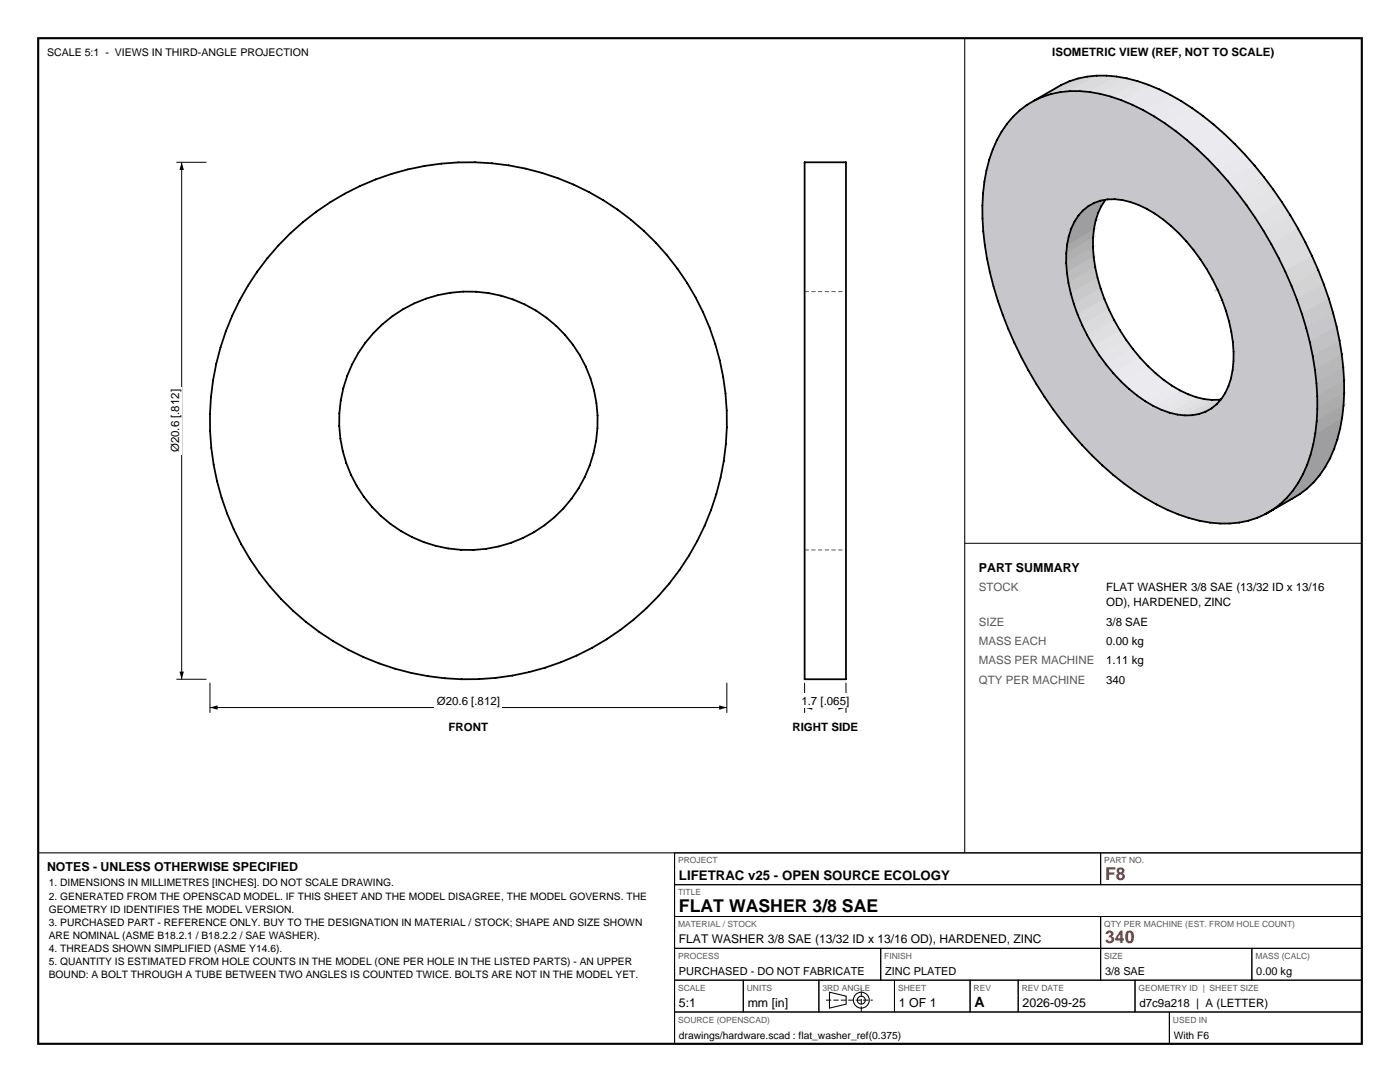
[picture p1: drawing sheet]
<svg xmlns="http://www.w3.org/2000/svg" width="279mm" height="216mm" viewBox="0 0 279 216" stroke-linecap="round" stroke-linejoin="round" font-family="sans-serif">
<path d="M7.6 7.6h264.2v200.7h-264.2z" fill="none" stroke="#000" stroke-width=".42"/>
<g fill="none" stroke="#000" stroke-width=".21">
<path d="M192.5 7.6v162.6M7.6 170.2h264.2M134.6 170.2v38.1M165.5 198l3.4 .8v1.6l-3.4 .8z"/>
<circle cx="171.9" cy="199.6" r="1.59"/>
<circle cx="171.9" cy="199.6" r=".79"/>
</g>
<g fill="none" stroke="#000" stroke-width=".2">
<path d="M41.9 136.2v6M145.1 136.2v6M41.9 141.2h103.2M134.6 170.2h85.1v6.3h-85.1zM134.6 176.5h137.2v6.4h-137.2zM219.7 170.2h52.1v6.3h-52.1zM134.6 182.9h85.1v6.3h-85.1zM134.6 189.2h41.2v6.4h-41.2zM134.6 195.6h13.7v6.3h-13.7zM148.3 195.6h15.1v6.3h-15.1zM163.4 195.6h15.1v6.3h-15.1zM175.8 189.2h43.9v6.4h-43.9z"/>
<path d="M178.5 195.6h15.1v6.3h-15.1zM193.6 195.6h9.6v6.3h-9.6zM203.2 195.6h23.3v6.3h-23.3zM219.7 182.9h52.1v6.3h-52.1zM219.7 189.2h30.1v6.4h-30.1zM226.5 195.6h45.3v6.3h-45.3zM249.8 189.2h22v6.4h-22zM134.6 201.9h98.8v6.4h-98.8zM233.4 201.9h38.4v6.4h-38.4z"/>
</g>
<path d="M164.8 199.6h9.4M171.9 201.9v-4.6" fill="none" stroke="#000" stroke-width=".2" stroke-dasharray="1.1 .4" stroke-linecap="butt"/>
<g fill="none" stroke="#000" stroke-width=".35">
<path d="M160.6 32.4h8.2v103.1h-8.2z"/>
<circle cx="93.5" cy="84" r="25.8"/>
<circle cx="93.5" cy="84" r="51.6"/>
</g>
<path d="M160.6 58.2h8.2M160.6 109.7h8.2" fill="none" stroke="#595959" stroke-width=".2" stroke-dasharray=".8 .5" stroke-linecap="butt"/>
<path d="M41.9 141.2l1.5-.5v.9zM143.5 140.7l1.6 .5-1.6 .4z" fill="#000"/>
<path d="M86.7 138.4h13.5v2.8h-13.5z" fill-rule="evenodd" fill="#fff"/>
<path d="M35.2 32.4h6M36.3 32.4v103.1M35.2 135.5h6" fill="none" stroke="#000" stroke-width=".2"/>
<path d="M36.3 32.4l.4 1.5h-.9zM35.8 134h.9l-.4 1.5z" fill="#000"/>
<path d="M33.4 77.2h2.9v13.5h-2.9z" fill-rule="evenodd" fill="#fff"/>
<path d="M160.6 136.2v6M168.8 136.2v6M160.6 141.2h8.2" fill="none" stroke="#000" stroke-width=".2"/>
<path d="M160.6 141.2l1.5-.5v.9zM167.3 140.7l1.5 .5-1.5 .4z" fill="#000"/>
<path d="M159.5 138.4h10.4v2.8h-10.4z" fill-rule="evenodd" fill="#fff"/>
<g fill="#c7c7cb" stroke="#c7c7cb" stroke-width=".2">
<path d="M205.2 73.9l11.8-7-10.2 9.7z"/>
<path d="M203.8 71.2l13.2-4.3-11.8 7z"/>
<path d="M206.8 76.6l10.2-9.7-8.5 12.3z"/>
<path d="M217 66.9l-6.8 14.8-1.7-2.5z"/>
<path d="M202.4 68.4l13.6-3.5-12.2 6.3z"/>
<path d="M201.2 65.6l14.8-.7-13.6 3.5z"/>
<path d="M217 66.9l-5 17.3-1.8-2.5z"/>
<path d="M217 66.9l-3.1 19.6-1.9-2.3z"/>
<path d="M200.1 62.8h15l-13.9 2.8z"/>
<path d="M217 66.9l-1.1 21.9-2-2.3z"/>
<path d="M199.1 60l15.2 .6-14.2 2.2z"/>
<path d="M217 66.9l.9 24-2-2.1z"/>
<path d="M198.3 57.2l16 3.4-15.2-.6z"/>
<path d="M217 66.9l3 26-2.1-2z"/>
<path d="M197.6 54.4l16.1 4.1-15.4-1.3z"/>
<path d="M217 66.9l5.1 27.8-2.1-1.8z"/>
<path d="M197 51.6l16.2 4.9-15.6-2.1z"/>
<path d="M217 66.9l7.3 29.5-2.2-1.7z"/>
<path d="M196.5 48.9l16.7 7.6-16.2-4.9z"/>
<path d="M217 66.9l9.4 31.1-2.1-1.6z"/>
<path d="M196.2 46.2l16.7 8.2-16.4-5.5z"/>
<path d="M217 66.9l11.6 32.5-2.2-1.4z"/>
<path d="M203.8 71.2l12.2-6.3 1 2z"/>
<path d="M201.2 65.6l13.9-2.8 .9 2.1z"/>
<path d="M200.1 62.8l14.2-2.2 .8 2.2z"/>
<path d="M217 66.9l13.8 33.8-2.2-1.3z"/>
<path d="M196.1 43.6l16.7 8.8-16.6-6.2z"/>
<path d="M198.3 57.2l15.4 1.3 .6 2.1z"/>
<path d="M196.1 41l16.7 11.4-16.7-8.8z"/>
<path d="M197.6 54.4l15.6 2.1 .5 2z"/>
<path d="M217 66.9l1.1 2.1 12.7 31.7z"/>
<path d="M218.1 69l1.3 1.9 11.4 29.8z"/>
<path d="M196.2 38.6l16.6 12-16.7-9.6z"/>
<path d="M219.4 70.9l1.4 1.8 10 28z"/>
<path d="M230.1 81l2.9 20.7-2.2-1z"/>
<path d="M196.5 48.9l16.4 5.5 .3 2.1z"/>
<path d="M220.8 72.7l1.4 1.8 8.6 26.2z"/>
<path d="M222.2 74.5l1.5 1.6 7.1 24.6z"/>
<path d="M223.7 76.1l1.6 1.5 5.5 23.1z"/>
<path d="M196.2 46.2l16.6 6.2 .1 2z"/>
<path d="M196.5 36.2l16.5 12.6-16.8-10.2z"/>
<path d="M225.3 77.6l1.6 1.3 3.9 21.8z"/>
<path d="M231.8 81.8l3.4 20.8-2.2-.9z"/>
<path d="M226.9 78.9l1.6 1.1 2.3 20.7z"/>
<path d="M196.9 34l16.1 14.8-16.5-12.6z"/>
<path d="M228.5 80l1.6 1 .7 19.7z"/>
<path d="M196.1 41l16.7 9.6v1.8z"/>
<path d="M233.4 82.3l3.9 21.1-2.1-.8z"/>
<path d="M230.1 81l1.7 .8 1.2 19.9z"/>
<path d="M196.2 38.6l16.8 10.2-.2 1.8z"/>
<path d="M197.4 31.9l15.9 15.2-16.4-13.1z"/>
<path d="M233.4 82.3l6 21.6-2.1-.5z"/>
<path d="M231.8 81.8l1.6 .5 1.8 20.3z"/>
<path d="M198.1 29.9l15.7 15.7-16.4-13.7z"/>
<path d="M235 82.7l6.5 21.6-2.1-.4z"/>
<path d="M196.9 34l16.4 13.1-.3 1.7z"/>
<path d="M198.9 28l14.9 17.6-15.7-15.7z"/>
<path d="M233.4 82.3l1.6 .4 4.4 21.2z"/>
<path d="M197.4 31.9l16.4 13.7-.5 1.5z"/>
<path d="M236.5 82.9l7 21.6-2-.2z"/>
<path d="M199.9 26.3l14.5 17.9-15.5-16.2z"/>
<path d="M236.5 82.9l8.9 21.6h-1.9z"/>
<path d="M235 82.7l1.5 .2 5 21.4z"/>
<path d="M198.9 28l15.5 16.2-.6 1.4z"/>
<path d="M201 24.7l14.2 18.3-15.3-16.7z"/>
<path d="M237.9 82.9l9.4 21.4-1.9 .2z"/>
<path d="M236.5 82.9h1.4l7.5 21.6z"/>
<path d="M199.9 26.3l15.3 16.7-.8 1.2z"/>
<path d="M202.2 23.3l13 19.7-14.2-18.3z"/>
<path d="M239.3 82.6l9.8 21.3-1.8 .4z"/>
<path d="M237.9 82.9l1.4-.3 8 21.7z"/>
<path d="M202.2 23.3l13.9 18.7-.9 1z"/>
<path d="M202.2 23.3l1.3-1.3 12.6 20z"/>
<path d="M239.3 82.6l11.6 20.7-1.8 .6z"/>
<path d="M239.3 82.6l1.3-.4 10.3 21.1z"/>
<path d="M203.5 22l13.7 19.1-1.1 .9z"/>
<path d="M203.5 22l1.4-1.1 12.3 20.2z"/>
<path d="M240.6 82.2l11.9 20.4-1.6 .7z"/>
<path d="M240.6 82.2l1.2-.7 10.7 21.1z"/>
<path d="M204.9 20.9l1.6-.9 10.7 21.1z"/>
<path d="M241.8 81.5l12.2 20.2-1.5 .9z"/>
<path d="M206.5 20l11.9 20.5-1.2 .6z"/>
<path d="M206.5 20l1.6-.7 10.3 21.2z"/>
<path d="M241.8 81.5l13.7 19.1-1.5 1.1z"/>
<path d="M241.8 81.5l1-.8 12.7 19.9z"/>
<path d="M208.1 19.3l11.5 20.7-1.2 .5z"/>
<path d="M208.1 19.3l1.7-.6 9.8 21.3z"/>
<path d="M242.8 80.7l14 18.7-1.3 1.2z"/>
<path d="M243.7 79.6l13.1 19.8-14-18.7z"/>
<path d="M211.6 18.4l9.4 21.4-1.4 .2z"/>
<path d="M209.8 18.7l1.8-.3 8 21.6z"/>
<path d="M243.7 79.6l14.3 18.3-1.2 1.5z"/>
<path d="M244.5 78.4l14.6 18-15.4-16.8z"/>
<path d="M213.5 18.2l9 21.6h-1.5z"/>
<path d="M211.6 18.4l1.9-.2 7.5 21.6z"/>
<path d="M243.7 79.6l15.4 16.8-1.1 1.5z"/>
<path d="M245.2 77.1l14.8 17.5-15.5-16.2z"/>
<path d="M217.5 18.4l6.5 21.5-1.5-.1z"/>
<path d="M213.5 18.2h2l7 21.6z"/>
<path d="M244.5 78.4l15.5 16.2-.9 1.8z"/>
<path d="M215.5 18.2l2 .2 5 21.4z"/>
<path d="M245.7 75.5l15.8 15.3-16.3-13.7z"/>
<path d="M219.6 18.7l6 21.6-1.6-.4z"/>
<path d="M245.2 77.1l15.7 15.7-.9 1.8z"/>
<path d="M246 73.9l16.1 14.8-16.4-13.2z"/>
<path d="M217.5 18.4l2.1 .3 4.4 21.2z"/>
<path d="M245.2 77.1l16.3 13.7-.6 2z"/>
<path d="M223.8 20l3.4 20.9-1.6-.6z"/>
<path d="M219.6 18.7l2.1 .6 3.9 21z"/>
<path d="M245.7 75.5l16.4 13.2-.6 2.1z"/>
<path d="M246.2 72.1l16.6 12-16.8-10.2z"/>
<path d="M226 20.9l2.8 20.8-1.6-.8z"/>
<path d="M226 20.9l4.5 21.7-1.7-.9z"/>
<path d="M221.7 19.3l2.1 .7 1.8 20.3z"/>
<path d="M246.2 70.2l16.7 11.4-16.7-9.5z"/>
<path d="M226 20.9l6.1 22.9-1.6-1.2z"/>
<path d="M246 73.9l16.5 12.5-.4 2.3z"/>
<path d="M226 20.9l7.7 24.2-1.6-1.3z"/>
<path d="M223.8 20l2.2 .9 1.2 20z"/>
<path d="M226 20.9l9.3 25.6-1.6-1.4z"/>
<path d="M246 73.9l16.8 10.2-.3 2.3z"/>
<path d="M246 68.2l16.7 8.3-16.5-6.3z"/>
<path d="M226 20.9l10.8 27.3-1.5-1.7z"/>
<path d="M226 20.9l12.2 29-1.4-1.7z"/>
<path d="M226 20.9l13.6 30.8-1.4-1.8z"/>
<path d="M226 20.9l17 36.9z"/>
<path d="M226 20.9l14.8 32.8-1.2-2z"/>
<path d="M226 20.9l16 34.8-1.2-2z"/>
<path d="M245.7 66.2l16.7 7.6-16.4-5.6z"/>
<path d="M246.2 72.1l16.7 9.5-.1 2.5z"/>
<path d="M245.3 64.1l16.1 4.2-15.7-2.1z"/>
<path d="M246.2 70.2l16.7 8.9v2.5z"/>
<path d="M226 20.9l2.2 1.1 14.8 35.8z"/>
<path d="M244.7 62l16 3.5-15.4-1.4z"/>
<path d="M246.2 70.2l16.5 6.3 .2 2.6z"/>
<path d="M228.2 22l2.1 1.2 12.7 34.6z"/>
<path d="M243.9 59.9l15-.1-14.2 2.2z"/>
<path d="M243 57.8l14.7-.8-13.8 2.9z"/>
<path d="M230.3 23.2l2.2 1.4 10.5 33.2z"/>
<path d="M246 68.2l16.4 5.6 .3 2.7z"/>
<path d="M232.5 24.6l2.2 1.6 8.3 31.6z"/>
<path d="M245.7 66.2l16.3 4.9 .4 2.7z"/>
<path d="M234.7 26.2l2.1 1.7 6.2 29.9z"/>
<path d="M245.7 66.2l15.7 2.1 .6 2.8z"/>
<path d="M236.8 27.9l2.2 1.9 4 28z"/>
<path d="M245.3 64.1l15.4 1.4 .7 2.8z"/>
<path d="M239 29.8l2 2 2 26z"/>
<path d="M244.7 62l15.1 .7 .9 2.8z"/>
<path d="M241 31.8l2.1 2.1-.1 23.9z"/>
<path d="M244.7 62l14.2-2.2 .9 2.9z"/>
<path d="M243.1 33.9l1.9 2.2-2 21.7z"/>
<path d="M243.9 59.9l13.8-2.9 1.2 2.8z"/>
<path d="M245 36.1l1.9 2.4-3.9 19.3z"/>
<path d="M246.9 38.5l1.9 2.4-5.8 16.9z"/>
<path d="M243 57.8l13.5-3.6 1.2 2.8z"/>
<path d="M248.8 40.9l1.7 2.5-7.5 14.4z"/>
<path d="M243 57.8l12.2-6.3 1.3 2.7z"/>
<path d="M250.5 43.4l1.7 2.7-9.2 11.7z"/>
<path d="M243 57.8l10.7-9.1 1.5 2.8z"/>
<path d="M252.2 46.1l1.5 2.6-10.7 9.1z"/>
</g>
<g fill="#dedee2" stroke="#dedee2" stroke-width=".2">
<path d="M222.3 63.9l1.2 2-5.4 3.1z"/>
<path d="M217 66.9l5.3-3-4.2 5.1z"/>
</g>
<g fill="#dadade" stroke="#dadade" stroke-width=".2">
<path d="M221.3 61.8l1 2.1-5.3 3z"/>
<path d="M216 64.9l5.3-3.1-4.3 5.1z"/>
</g>
<g fill="#e2e2e6" stroke="#e2e2e6" stroke-width=".2">
<path d="M223.5 65.9l1.2 1.9-5.3 3.1z"/>
<path d="M218.1 69l5.4-3.1-4.1 5z"/>
</g>
<g fill="#d5d5d9" stroke="#d5d5d9" stroke-width=".2">
<path d="M220.4 59.7l.9 2.1-5.3 3.1z"/>
<path d="M215.1 62.8l5.3-3.1-4.4 5.2z"/>
</g>
<g fill="#e5e5e9" stroke="#e5e5e9" stroke-width=".2">
<path d="M224.7 67.8l1.4 1.9-5.3 3z"/>
<path d="M219.4 70.9l5.3-3.1-3.9 4.9z"/>
</g>
<g fill="#cfcfd3" stroke="#cfcfd3" stroke-width=".2">
<path d="M219.7 57.6l.7 2.1-5.3 3.1z"/>
<path d="M214.3 60.6l5.4-3-4.6 5.2z"/>
<path d="M208.1 19.3l5.3-3.1 1.8-.5z"/>
<path d="M208.1 19.3l7.1-3.6-5.4 3z"/>
</g>
<g fill="#e7e7ec" stroke="#e7e7ec" stroke-width=".2">
<path d="M226.1 69.7l1.4 1.7-5.3 3.1z"/>
<path d="M220.8 72.7l5.3-3-3.9 4.8z"/>
<path d="M226 20.9l5.3-3.1 2.2 1.1z"/>
<path d="M226 20.9l7.5-2-5.3 3.1z"/>
<path d="M250.4 33l1.9 2.4-5.4 3.1z"/>
<path d="M245 36.1l5.4-3.1-3.5 5.5z"/>
</g>
<g fill="#c9c9cd" stroke="#c9c9cd" stroke-width=".2">
<path d="M219 55.4l.7 2.2-5.4 3z"/>
<path d="M213.7 58.5l5.3-3.1-4.7 5.2z"/>
</g>
<g fill="#e9e9ee" stroke="#e9e9ee" stroke-width=".2">
<path d="M227.5 71.4l1.6 1.6-5.4 3.1z"/>
<path d="M222.2 74.5l5.3-3.1-3.8 4.7z"/>
<path d="M230.3 23.2l5.4-3.1 2.2 1.4z"/>
<path d="M230.3 23.2l7.6-1.7-5.4 3.1z"/>
<path d="M246.4 28.7l2 2.1-5.3 3.1z"/>
<path d="M241 31.8l5.4-3.1-3.3 5.2z"/>
</g>
<g fill="#c3c3c7" stroke="#c3c3c7" stroke-width=".2">
<path d="M218.6 53.4l.4 2-5.3 3.1z"/>
<path d="M213.2 56.5l5.4-3.1-4.9 5.1z"/>
</g>
<g fill="#eaeaef" stroke="#eaeaef" stroke-width=".2">
<path d="M229.1 73l1.5 1.5-5.3 3.1z"/>
<path d="M230.6 74.5l1.6 1.3-5.3 3.1z"/>
<path d="M223.7 76.1l5.4-3.1-3.8 4.6z"/>
<path d="M226.9 78.9l5.3-3.1 1.7 1.1z"/>
<path d="M225.3 77.6l5.3-3.1-3.7 4.4z"/>
<path d="M226.9 78.9l7-2-5.4 3.1z"/>
<path d="M232.5 24.6l5.4-3.1 2.1 1.6z"/>
<path d="M232.5 24.6l7.5-1.5-5.3 3.1z"/>
<path d="M240 23.1l2.2 1.7-5.4 3.1z"/>
<path d="M234.7 26.2l5.3-3.1-3.2 4.8z"/>
<path d="M242.2 24.8l2.1 1.9-5.3 3.1z"/>
<path d="M236.8 27.9l5.4-3.1-3.2 5z"/>
<path d="M244.3 26.7l2.1 2-5.4 3.1z"/>
<path d="M239 29.8l5.3-3.1-3.3 5.1z"/>
</g>
<g fill="#bcbcc0" stroke="#bcbcc0" stroke-width=".2">
<path d="M218.3 51.3l.3 2.1-5.4 3.1z"/>
<path d="M212.9 54.4l5.4-3.1-5.1 5.2z"/>
</g>
<g fill="#b5b5b9" stroke="#b5b5b9" stroke-width=".2">
<path d="M212.9 54.4l5.2-5 .2 1.9z"/>
<path d="M212.8 52.4l5.3-3-5.2 5z"/>
</g>
<g fill="#e9e9ed" stroke="#e9e9ed" stroke-width=".2">
<path d="M228.5 80l5.4-3.1 1.6 1z"/>
<path d="M228.5 80l7-2.1-5.4 3.1z"/>
</g>
<g fill="#aeaeb1" stroke="#aeaeb1" stroke-width=".2">
<path d="M212.8 52.4l5.3-4.9v1.9z"/>
<path d="M212.8 50.6l5.3-3.1-5.3 4.9z"/>
</g>
<g fill="#e7e7eb" stroke="#e7e7eb" stroke-width=".2">
<path d="M230.1 81l5.4-3.1 1.6 .8z"/>
<path d="M230.1 81l7-2.3-5.3 3.1z"/>
</g>
<g fill="#a7a7aa" stroke="#a7a7aa" stroke-width=".2">
<path d="M212.8 50.6l5.5-4.9-.2 1.8z"/>
<path d="M213 48.8l5.3-3.1-5.5 4.9z"/>
</g>
<g fill="#e4e4e9" stroke="#e4e4e9" stroke-width=".2">
<path d="M231.8 81.8l5.3-3.1 1.6 .6z"/>
<path d="M231.8 81.8l6.9-2.5-5.3 3z"/>
</g>
<g fill="#9f9fa2" stroke="#9f9fa2" stroke-width=".2">
<path d="M213.3 47.1l5.4-3.1-.4 1.7z"/>
<path d="M213.3 47.1l5-1.4-5.3 3.1z"/>
</g>
<g fill="#e1e1e5" stroke="#e1e1e5" stroke-width=".2">
<path d="M233.4 82.3l5.3-3 1.6 .3z"/>
<path d="M233.4 82.3l6.9-2.7-5.3 3.1z"/>
</g>
<g fill="#9e9ea1" stroke="#9e9ea1" stroke-width=".2">
<path d="M213.8 45.6l5.3-3.1-.4 1.5z"/>
<path d="M213.8 45.6l4.9-1.6-5.4 3.1z"/>
<path d="M214.4 44.2l5.4-3.1-.7 1.4z"/>
<path d="M214.4 44.2l4.7-1.7-5.3 3.1z"/>
<path d="M215.2 43l5.4-3.1-.8 1.2z"/>
<path d="M215.2 43l4.6-1.9-5.4 3.1z"/>
<path d="M216.1 42l5.4-3.1-.9 1z"/>
<path d="M216.1 42l4.5-2.1-5.4 3.1z"/>
<path d="M217.2 41.1l5.4-3.1-1.1 .9z"/>
<path d="M216.1 42l1.1-.9 4.3-2.2z"/>
<path d="M254 101.7l5.4-3.1z"/>
<path d="M252.5 102.6l5.4-3.1z"/>
<path d="M255.5 100.6l5.3-3.1-1.4 1.1z"/>
<path d="M254 101.7l1.5-1.1 3.9-2z"/>
<path d="M256.8 99.4l5.3-3.1-1.3 1.2z"/>
<path d="M255.5 100.6l1.3-1.2 4-1.9z"/>
<path d="M258 97.9l5.3-3-1.2 1.4z"/>
<path d="M258 97.9l4.1-1.6-5.3 3.1z"/>
<path d="M259.1 96.4l5.3-3.1-1.1 1.6z"/>
<path d="M259.1 96.4l4.2-1.5-5.3 3z"/>
<path d="M260 94.6l5.4-3-1 1.7z"/>
<path d="M260 94.6l4.4-1.3-5.3 3.1z"/>
<path d="M260.9 92.8l5.3-3.1-.8 1.9z"/>
<path d="M260.9 92.8l4.5-1.2-5.4 3z"/>
<path d="M261.5 90.8l5.4-3.1-.7 2z"/>
<path d="M261.5 90.8l4.7-1.1-5.3 3.1z"/>
<path d="M262.1 88.7l5.3-3.1-.5 2.1z"/>
<path d="M262.1 88.7l4.8-1-5.4 3.1z"/>
</g>
<g fill="#dddde1" stroke="#dddde1" stroke-width=".2">
<path d="M235 82.7l5.3-3.1 1.5 .2z"/>
<path d="M235 82.7l6.8-2.9-5.3 3.1z"/>
</g>
<g fill="#d8d8dd" stroke="#d8d8dd" stroke-width=".2">
<path d="M236.5 82.9l5.3-3.1h1.5z"/>
<path d="M236.5 82.9l6.8-3.1-5.4 3.1z"/>
</g>
<g fill="#d3d3d8" stroke="#d3d3d8" stroke-width=".2">
<path d="M237.9 82.9l5.4-3.1 1.4-.3z"/>
<path d="M237.9 82.9l6.8-3.4-5.4 3.1z"/>
</g>
<g fill="#ceced2" stroke="#ceced2" stroke-width=".2">
<path d="M239.3 82.6l5.4-3.1 1.2-.4z"/>
<path d="M239.3 82.6l6.6-3.5-5.3 3.1z"/>
<path d="M264.2 56.8l1 2.8-5.4 3.1z"/>
<path d="M258.9 59.8l5.3-3-4.4 5.9z"/>
</g>
<path d="M240.6 82.2l6.5-3.8z" fill="#c8c8cc" stroke="#c8c8cc" stroke-width=".2"/>
<g fill="#cbcbcf" stroke="#cbcbcf" stroke-width=".2">
<path d="M206.5 20l5.3-3.1 1.6-.7z"/>
<path d="M206.5 20l6.9-3.8-5.3 3.1z"/>
</g>
<g fill="#d2d2d7" stroke="#d2d2d7" stroke-width=".2">
<path d="M209.8 18.7l5.4-3 1.8-.4z"/>
<path d="M209.8 18.7l7.2-3.4-5.4 3.1z"/>
</g>
<g fill="#d6d6da" stroke="#d6d6da" stroke-width=".2">
<path d="M211.6 18.4l5.4-3.1 1.9-.2z"/>
<path d="M211.6 18.4l7.3-3.3-5.4 3.1z"/>
<path d="M261.9 51.1l1.2 2.8-5.4 3.1z"/>
<path d="M256.5 54.2l5.4-3.1-4.2 5.9z"/>
</g>
<g fill="#d9d9de" stroke="#d9d9de" stroke-width=".2">
<path d="M213.5 18.2l5.4-3.1h1.9z"/>
<path d="M213.5 18.2l7.3-3.1-5.3 3.1z"/>
</g>
<g fill="#dcdce1" stroke="#dcdce1" stroke-width=".2">
<path d="M215.5 18.2l5.3-3.1 2 .2z"/>
<path d="M215.5 18.2l7.3-2.9-5.3 3.1z"/>
</g>
<g fill="#dfdfe3" stroke="#dfdfe3" stroke-width=".2">
<path d="M217.5 18.4l5.3-3.1 2.1 .3z"/>
<path d="M217.5 18.4l7.4-2.8-5.3 3.1z"/>
<path d="M257.5 43l1.6 2.6-5.4 3.1z"/>
<path d="M252.2 46.1l5.3-3.1-3.8 5.7z"/>
</g>
<g fill="#e1e1e6" stroke="#e1e1e6" stroke-width=".2">
<path d="M219.6 18.7l5.3-3.1 2.1 .6z"/>
<path d="M219.6 18.7l7.4-2.5-5.3 3.1z"/>
<path d="M255.9 40.4l1.6 2.6-5.3 3.1z"/>
<path d="M250.5 43.4l5.4-3-3.7 5.7z"/>
</g>
<g fill="#e4e4e8" stroke="#e4e4e8" stroke-width=".2">
<path d="M221.7 19.3l5.3-3.1 2.2 .7z"/>
<path d="M221.7 19.3l7.5-2.4-5.4 3.1z"/>
</g>
<g fill="#a0a0a4" stroke="#a0a0a4" stroke-width=".2">
<path d="M262.5 86.4l5.4-3.1-.5 2.3z"/>
<path d="M262.5 86.4l4.9-.8-5.3 3.1z"/>
</g>
<g fill="#e6e6ea" stroke="#e6e6ea" stroke-width=".2">
<path d="M223.8 20l5.4-3.1 2.1 .9z"/>
<path d="M223.8 20l7.5-2.2-5.3 3.1z"/>
</g>
<g fill="#a5a5a9" stroke="#a5a5a9" stroke-width=".2">
<path d="M262.5 86.4l5.6-5.4-.2 2.3z"/>
<path d="M262.8 84.1l5.3-3.1-5.6 5.4z"/>
</g>
<g fill="#aaaaae" stroke="#aaaaae" stroke-width=".2">
<path d="M268.3 78.5l-.2 2.5-5.3 3.1z"/>
<path d="M262.9 81.6l5.4-3.1-5.5 5.6z"/>
</g>
<g fill="#e8e8ed" stroke="#e8e8ed" stroke-width=".2">
<path d="M228.2 22l5.3-3.1 2.2 1.2z"/>
<path d="M228.2 22l7.5-1.9-5.4 3.1z"/>
<path d="M248.4 30.8l2 2.2-5.4 3.1z"/>
<path d="M243.1 33.9l5.3-3.1-3.4 5.3z"/>
</g>
<g fill="#afafb3" stroke="#afafb3" stroke-width=".2">
<path d="M268.2 76l.1 2.5-5.4 3.1z"/>
<path d="M262.9 79.1l5.3-3.1-5.3 5.6z"/>
</g>
<g fill="#b4b4b8" stroke="#b4b4b8" stroke-width=".2">
<path d="M268.1 73.4l.1 2.6-5.3 3.1z"/>
<path d="M262.7 76.5l5.4-3.1-5.2 5.7z"/>
</g>
<g fill="#b9b9bc" stroke="#b9b9bc" stroke-width=".2">
<path d="M267.8 70.7l.3 2.7-5.4 3.1z"/>
<path d="M262.4 73.8l5.4-3.1-5.1 5.8z"/>
</g>
<g fill="#bdbdc1" stroke="#bdbdc1" stroke-width=".2">
<path d="M267.3 68l.5 2.7-5.4 3.1z"/>
<path d="M262 71.1l5.3-3.1-4.9 5.8z"/>
</g>
<g fill="#c2c2c6" stroke="#c2c2c6" stroke-width=".2">
<path d="M266.8 65.2l.5 2.8-5.3 3.1z"/>
<path d="M261.4 68.3l5.4-3.1-4.8 5.9z"/>
</g>
<g fill="#c6c6ca" stroke="#c6c6ca" stroke-width=".2">
<path d="M266 62.4l.8 2.8-5.4 3.1z"/>
<path d="M260.7 65.5l5.3-3.1-4.6 5.9z"/>
</g>
<g fill="#cacace" stroke="#cacace" stroke-width=".2">
<path d="M265.2 59.6l.8 2.8-5.3 3.1z"/>
<path d="M259.8 62.7l5.4-3.1-4.5 5.9z"/>
</g>
<g fill="#d2d2d6" stroke="#d2d2d6" stroke-width=".2">
<path d="M263.1 53.9l1.1 2.9-5.3 3z"/>
<path d="M257.7 57l5.4-3.1-4.2 5.9z"/>
</g>
<g fill="#e5e5ea" stroke="#e5e5ea" stroke-width=".2">
<path d="M252.3 35.4l1.8 2.4-5.3 3.1z"/>
<path d="M246.9 38.5l5.4-3.1-3.5 5.5z"/>
</g>
<g fill="#d9d9dd" stroke="#d9d9dd" stroke-width=".2">
<path d="M260.5 48.4l1.4 2.7-5.4 3.1z"/>
<path d="M255.2 51.5l5.3-3.1-4 5.8z"/>
</g>
<g fill="#e3e3e8" stroke="#e3e3e8" stroke-width=".2">
<path d="M254.1 37.8l1.8 2.6-5.4 3z"/>
<path d="M248.8 40.9l5.3-3.1-3.6 5.6z"/>
</g>
<g fill="#dcdce0" stroke="#dcdce0" stroke-width=".2">
<path d="M259.1 45.6l1.4 2.8-5.3 3.1z"/>
<path d="M253.7 48.7l5.4-3.1-3.9 5.9z"/>
</g>
<path d="M206.5 20a18.8 18.8 0 0 0-9.1 11.9 43.9 43.9 0 0 0 .2 22.5 77.5 77.5 0 0 0 26.7 42 37.6 37.6 0 0 0 17.2 7.9 18.3 18.3 0 0 0 11-1.7M206.5 20a20.1 20.1 0 0 1 15.2-.7 50 50 0 0 1 21.4 14.6 77.7 77.7 0 0 1 19.3 39.9 38.4 38.4 0 0 1-1.5 19 18.3 18.3 0 0 1-8.4 9.8M206.5 20l5.3-3.1a20.1 20.1 0 0 1 15.2-.7 50 50 0 0 1 21.4 14.6 77.7 77.7 0 0 1 19.4 39.9 38.4 38.4 0 0 1-1.6 19 18.3 18.3 0 0 1-8.3 9.8l-5.4 3.1M220.6 39.9a14.7 14.7 0 0 0-2.5 9.5 37.4 37.4 0 0 0 15.8 27.5 14.7 14.7 0 0 0 9.8 2.8M216.1 42a9.1 9.1 0 0 1 9.5-1.7 27 27 0 0 1 12.6 9.6 36.9 36.9 0 0 1 8 20.3 13.9 13.9 0 0 1-3.4 10.5 9.1 9.1 0 0 1-9.4 1.6 27 27 0 0 1-12.6-9.6 36.9 36.9 0 0 1-8-20.3 13.9 13.9 0 0 1 3.3-10.4z" fill="none" stroke="#000" stroke-width=".35"/>
<path d="M192.5 108.4h79.3" fill="none" stroke="#000" stroke-width=".2"/>
<g font-size="3.5" fill="#bf1a1a">
<text x="220.5" y="175.5">F8</text>
<text x="220.5" y="188.2">340</text>
</g>
<text font-size="3.5" x="135.5" y="181.9">FLAT WASHER 3/8 SAE</text>
<text font-size="2.8" x="194.5" y="200.9">A</text>
<text font-size="2.6" x="135.5" y="175.5">LIFETRAC v25 - OPEN SOURCE ECOLOGY</text>
<g font-size="2.5">
<text x="195.4" y="114.1">PART SUMMARY</text>
<text x="9.4" y="173.7">NOTES - UNLESS OTHERWISE SPECIFIED</text>
<text x="135.5" y="200.9">5:1</text>
<text x="149.2" y="200.9">mm [in]</text>
<text x="179.4" y="200.9">1 OF 1</text>
<text x="204.1" y="200.9">2026-09-25</text>
</g>
<text font-size="2.4" x="135.5" y="188.2">FLAT WASHER 3/8 SAE (13/32 ID x 13/16 OD), HARDENED, ZINC</text>
<g font-size="2.3">
<text x="210" y="11.1">ISOMETRIC VIEW (REF, NOT TO SCALE)</text>
<text x="35.7" y="90.3" transform="rotate(-90 35.7 90.3)">Ø20.6 [.812]</text>
<text x="220.8" y="117.9">FLAT WASHER 3/8 SAE (13/32 ID x 13/16</text>
<text x="220.8" y="120.9">OD), HARDENED, ZINC</text>
<text x="220.8" y="124.8">3/8 SAE</text>
<text x="220.8" y="128.7">0.00 kg</text>
<text x="220.8" y="132.6">1.11 kg</text>
<text x="220.8" y="136.5">340</text>
<text x="87.2" y="140.7">Ø20.6 [.812]</text>
<text x="159.9" y="140.7">1.7 [.065]</text>
<text x="89.5" y="145.8">FRONT</text>
<text x="158.1" y="145.8">RIGHT SIDE</text>
<text x="227.4" y="200.9">d7c9a218 | A (LETTER)</text>
</g>
<g font-size="2.3" fill="#595959">
<text x="195.4" y="117.9">STOCK</text>
<text x="195.4" y="124.8">SIZE</text>
<text x="195.4" y="128.7">MASS EACH</text>
<text x="195.4" y="132.6">MASS PER MACHINE</text>
<text x="195.4" y="136.5">QTY PER MACHINE</text>
</g>
<g font-size="2.2">
<text x="135.5" y="194.6">PURCHASED - DO NOT FABRICATE</text>
<text x="176.6" y="194.6">ZINC PLATED</text>
<text x="220.5" y="194.6">3/8 SAE</text>
<text x="250.7" y="194.6">0.00 kg</text>
</g>
<text font-size="2.1" x="9.4" y="11.1">SCALE 5:1 - VIEWS IN THIRD-ANGLE PROJECTION</text>
<g font-size="2">
<text x="9.7" y="176.9">1. DIMENSIONS IN MILLIMETRES [INCHES]. DO NOT SCALE DRAWING.</text>
<text x="9.7" y="179.5">2. GENERATED FROM THE OPENSCAD MODEL. IF THIS SHEET AND THE MODEL DISAGREE, THE MODEL GOVERNS. THE</text>
<text x="9.7" y="182.1">GEOMETRY ID IDENTIFIES THE MODEL VERSION.</text>
<text x="9.7" y="184.7">3. PURCHASED PART - REFERENCE ONLY. BUY TO THE DESIGNATION IN MATERIAL / STOCK; SHAPE AND SIZE SHOWN</text>
<text x="9.7" y="187.3">ARE NOMINAL (ASME B18.2.1 / B18.2.2 / SAE WASHER).</text>
<text x="9.7" y="189.9">4. THREADS SHOWN SIMPLIFIED (ASME Y14.6).</text>
<text x="9.7" y="192.5">5. QUANTITY IS ESTIMATED FROM HOLE COUNTS IN THE MODEL (ONE PER HOLE IN THE LISTED PARTS) - AN UPPER</text>
<text x="9.7" y="195.2">BOUND: A BOLT THROUGH A TUBE BETWEEN TWO ANGLES IS COUNTED TWICE. BOLTS ARE NOT IN THE MODEL YET.</text>
<text x="135.5" y="207.3">drawings/hardware.scad : flat_washer_ref(0.375)</text>
<text x="234.3" y="207.3">With F6</text>
</g>
<g font-size="1.7" fill="#595959">
<text x="135.3" y="172.3">PROJECT</text>
<text x="220.4" y="172.3">PART NO.</text>
<text x="135.3" y="178.6">TITLE</text>
<text x="135.3" y="185">MATERIAL / STOCK</text>
<text x="220.4" y="185">QTY PER MACHINE (EST. FROM HOLE COUNT)</text>
<text x="135.3" y="191.3">PROCESS</text>
<text x="176.5" y="191.3">FINISH</text>
<text x="220.4" y="191.3">SIZE</text>
<text x="250.5" y="191.3">MASS (CALC)</text>
<text x="135.3" y="197.7">SCALE</text>
<text x="149" y="197.7">UNITS</text>
<text x="164.1" y="197.7">3RD ANGLE</text>
<text x="179.2" y="197.7">SHEET</text>
<text x="194.3" y="197.7">REV</text>
<text x="203.9" y="197.7">REV DATE</text>
<text x="227.2" y="197.7">GEOMETRY ID | SHEET SIZE</text>
<text x="135.3" y="204">SOURCE (OPENSCAD)</text>
<text x="234.1" y="204">USED IN</text>
</g>
</svg>
